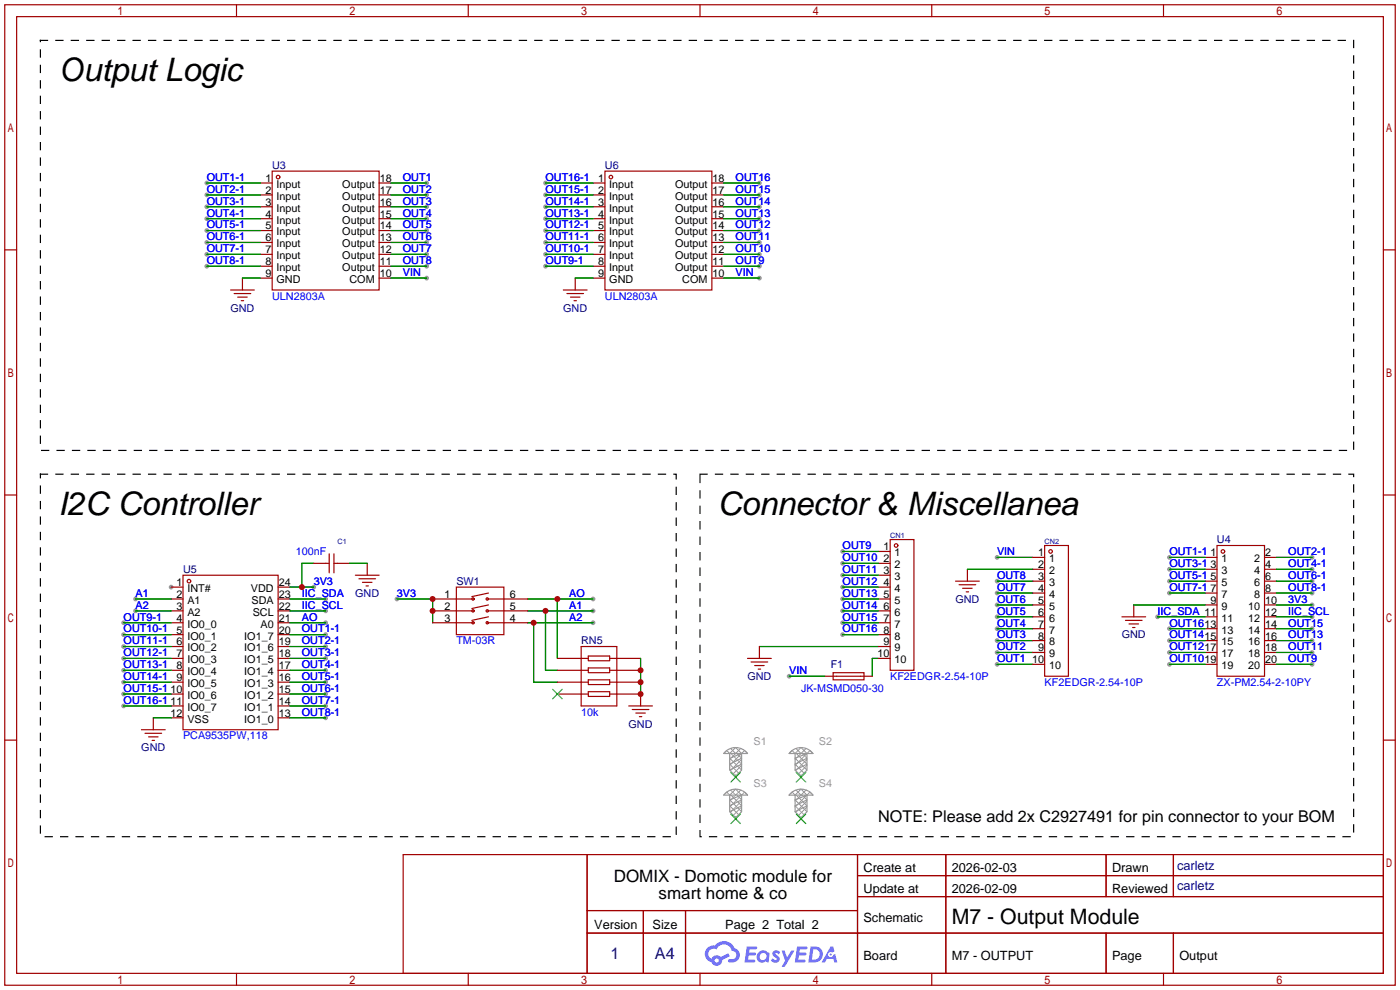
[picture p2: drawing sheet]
<svg xmlns="http://www.w3.org/2000/svg" width="299mm" height="212mm" viewBox="0 0 299 212" stroke-linecap="round" stroke-linejoin="round" font-family="sans-serif">
<g fill="#999">
<circle cx="36.6" cy="125.5" r=".51"/>
<circle cx="168.7" cy="144.5" r=".51"/>
<circle cx="69.6" cy="153.4" r=".51"/>
<circle cx="69.6" cy="150.9" r=".51"/>
<circle cx="69.6" cy="148.3" r=".51"/>
<circle cx="69.6" cy="145.8" r=".51"/>
<circle cx="69.6" cy="143.3" r=".51"/>
<circle cx="69.6" cy="140.7" r=".51"/>
<circle cx="69.6" cy="138.2" r=".51"/>
<circle cx="69.6" cy="135.6" r=".51"/>
<circle cx="67.1" cy="125.5" r=".51"/>
<circle cx="69.6" cy="130.6" r=".51"/>
<circle cx="69.6" cy="128" r=".51"/>
<circle cx="26.4" cy="133.1" r=".51"/>
<circle cx="26.4" cy="135.6" r=".51"/>
<circle cx="26.4" cy="138.2" r=".51"/>
<circle cx="26.4" cy="140.7" r=".51"/>
<circle cx="26.4" cy="143.3" r=".51"/>
<circle cx="26.4" cy="145.8" r=".51"/>
<circle cx="26.4" cy="148.3" r=".51"/>
<circle cx="26.4" cy="150.9" r=".51"/>
<circle cx="69.6" cy="133.1" r=".51"/>
<circle cx="29" cy="128" r=".51"/>
<circle cx="29" cy="130.6" r=".51"/>
<circle cx="126.7" cy="133.1" r=".51"/>
<circle cx="126.7" cy="130.6" r=".51"/>
<circle cx="126.7" cy="128" r=".51"/>
<circle cx="84.8" cy="128" r=".51"/>
<circle cx="280.4" cy="142" r=".51"/>
<circle cx="249.9" cy="142" r=".51"/>
<circle cx="280.4" cy="139.4" r=".51"/>
<circle cx="249.9" cy="139.4" r=".51"/>
<circle cx="280.4" cy="136.9" r=".51"/>
<circle cx="249.9" cy="136.9" r=".51"/>
<circle cx="280.4" cy="134.4" r=".51"/>
<circle cx="249.9" cy="134.4" r=".51"/>
<circle cx="91.2" cy="59.4" r=".51"/>
<circle cx="213.1" cy="124.2" r=".51"/>
<circle cx="213.1" cy="126.7" r=".51"/>
<circle cx="213.1" cy="129.3" r=".51"/>
<circle cx="213.1" cy="131.8" r=".51"/>
<circle cx="213.1" cy="134.4" r=".51"/>
<circle cx="213.1" cy="136.9" r=".51"/>
<circle cx="213.1" cy="139.4" r=".51"/>
<circle cx="213.1" cy="142" r=".51"/>
<circle cx="213.1" cy="119.1" r=".51"/>
<circle cx="91.2" cy="39.1" r=".51"/>
<circle cx="91.2" cy="41.7" r=".51"/>
<circle cx="91.2" cy="44.2" r=".51"/>
<circle cx="91.2" cy="46.7" r=".51"/>
<circle cx="91.2" cy="49.3" r=".51"/>
<circle cx="91.2" cy="51.8" r=".51"/>
<circle cx="91.2" cy="54.4" r=".51"/>
<circle cx="91.2" cy="56.9" r=".51"/>
<circle cx="44.2" cy="39.1" r=".51"/>
<circle cx="44.2" cy="41.7" r=".51"/>
<circle cx="44.2" cy="44.2" r=".51"/>
<circle cx="44.2" cy="46.7" r=".51"/>
<circle cx="44.2" cy="49.3" r=".51"/>
<circle cx="44.2" cy="51.8" r=".51"/>
<circle cx="44.2" cy="54.4" r=".51"/>
<circle cx="44.2" cy="56.9" r=".51"/>
<circle cx="249.9" cy="119.1" r=".51"/>
<circle cx="280.4" cy="119.1" r=".51"/>
<circle cx="249.9" cy="121.7" r=".51"/>
<circle cx="280.4" cy="121.7" r=".51"/>
<circle cx="249.9" cy="124.2" r=".51"/>
<circle cx="280.4" cy="124.2" r=".51"/>
<circle cx="249.9" cy="126.7" r=".51"/>
<circle cx="280.4" cy="126.7" r=".51"/>
<circle cx="247.4" cy="131.8" r=".51"/>
<circle cx="280.4" cy="131.8" r=".51"/>
<circle cx="280.4" cy="129.3" r=".51"/>
<circle cx="162.3" cy="59.4" r=".51"/>
<circle cx="162.3" cy="39.1" r=".51"/>
<circle cx="162.3" cy="41.7" r=".51"/>
<circle cx="162.3" cy="44.2" r=".51"/>
<circle cx="162.3" cy="46.7" r=".51"/>
<circle cx="162.3" cy="49.3" r=".51"/>
<circle cx="162.3" cy="54.4" r=".51"/>
<circle cx="162.3" cy="56.9" r=".51"/>
<circle cx="116.6" cy="39.1" r=".51"/>
<circle cx="116.6" cy="41.7" r=".51"/>
<circle cx="116.6" cy="44.2" r=".51"/>
<circle cx="116.6" cy="46.7" r=".51"/>
<circle cx="116.6" cy="49.3" r=".51"/>
<circle cx="116.6" cy="51.8" r=".51"/>
<circle cx="116.6" cy="54.4" r=".51"/>
<circle cx="116.6" cy="56.9" r=".51"/>
<circle cx="180.1" cy="117.9" r=".51"/>
<circle cx="180.1" cy="120.4" r=".51"/>
<circle cx="180.1" cy="122.9" r=".51"/>
<circle cx="180.1" cy="125.5" r=".51"/>
<circle cx="180.1" cy="128" r=".51"/>
<circle cx="180.1" cy="130.6" r=".51"/>
<circle cx="180.1" cy="133.1" r=".51"/>
<circle cx="180.1" cy="135.6" r=".51"/>
<circle cx="162.3" cy="51.8" r=".51"/>
</g>
<g fill="none" stroke="#a10000" stroke-width=".25">
<path d="M1 1h297.2v209.6h-297.2zM3.6 3.6h292.1v204.4h-292.1zM50.5 1v2.6M100.1 1v2.6M149.6 1v2.6M199.1 1v2.6M248.7 1v2.6M1 53.4h2.6M295.7 53.4h2.5M1 105.8h2.6M295.7 105.8h2.5M1 158.2h2.6"/>
<path d="M295.7 158.2h2.5M50.5 208v2.6M100.1 208v2.6M149.6 208v2.6M199.1 208v2.6M248.7 208v2.6"/>
</g>
<g fill="#5487ff">
<path d="M165.3 203.3a.99 .99 0 0 1 1.4 .2l-.3 .5a.39 .39 0 0 0-.3-.3 .39 .39 0 0 0-.4 .1l.1 .1a1.02 1.02 0 0 1 .6 1.6 1.17 1.17 0 0 1-1.7-.2l.4-.5 .6 .4 .3-.1v-.3a1.01 1.01 0 0 1-.7-1.5z"/>
<path d="M167.1 203.2h.6l.5 1.5 .9-1.5h.7l-2.1 3.4h-.7l.8-1.3z"/>
<path d="M159.6 202.3h1.9l.3 .1-.1 .4-1.5 .1-.1 .7h1.2l.3 .3-.3 .3h-1.3l-.1 .9h1.4l.1 .3-.1 .2-2.2 .1z"/>
<path d="M170.4 202.3h1.9l.2 .1-.1 .4-1.5 .1-.1 .7h1.3l.3 .3-.4 .3h-1.2l-.2 .9h1.4l.2 .3-.2 .2-2.1 .1z"/>
<path d="M177.5 202.3h.6l.2 1-.5 .3a.57 .57 0 0 0-.8 .2 .57 .57 0 0 0 .4 .8 .57 .57 0 0 0 .7-.5l.4-.2 .5 1.8h-.7l-.2-.7h-1.4l-.4 .7h-.7z"/>
<path d="M173.2 202.3l-.4 3.4h1.1a1.73 1.73 0 0 0 1.9-1.7 1.73 1.73 0 0 0-2-1.7zM173.8 202.9a1.14 1.14 0 0 1 1.4 1.1 1.14 1.14 0 0 1-1.5 1.1h-.2z"/>
<path d="M162 203.6a1.26 1.26 0 0 0 0 1.8 1.26 1.26 0 0 0 1.7 .1l.5 .2 .3-1.9-.1-.2h-.4a1.21 1.21 0 0 0-2 0zM162.6 203.9a.76 .76 0 0 1 1 0 .76 .76 0 0 1 .1 1.1 .76 .76 0 0 1-1 .1l-.4-.6z"/>
<path d="M151.2 202.6a1.81 1.81 0 0 0 .9 3 1.18 1.18 0 0 0 1.3 .8 1.18 1.18 0 0 0 .9-1.2l1.7-.9-.4-.6-1.5 .8a1.2 1.2 0 0 0-2 .4 1.14 1.14 0 0 1-.6-1.6 1.14 1.14 0 0 1 1.7-.4 1.73 1.73 0 0 1 1.7-1.1 1.73 1.73 0 0 1 1.6 1.4 .94 .94 0 0 1 .8 1.2 .94 .94 0 0 1-1.3 .6 .36 .36 0 0 0-.4 .3 .36 .36 0 0 0 .3 .4 1.63 1.63 0 0 0 2.1-1 1.63 1.63 0 0 0-1-2.1 2.43 2.43 0 0 0-4.2-.5l-1 .1zM152.7 205.3a.45 .45 0 0 1 .9 0 .45 .45 0 0 1-.9 0z"/>
<circle cx="177.5" cy="204" r=".22"/>
</g>
<g fill="none" stroke="#a10000" stroke-width=".25">
<path d="M55.6 39.1h2.6M58.2 36.6h22.8v25.4h-22.8zM81 39.1h2.6M126.7 39.1h2.6M129.3 36.6h22.8v25.4h-22.8zM152.1 39.1h2.6M51.8 59.4v2.6M55.6 41.7h2.6M55.6 44.2h2.6M55.6 46.7h2.6M55.6 49.3h2.6M55.6 51.8h2.6"/>
<path d="M55.6 54.4h2.6M55.6 56.9h2.6M55.6 59.4h2.6M81 41.7h2.6M81 44.2h2.6M81 46.7h2.6M81 49.3h2.6M81 51.8h2.6M81 54.4h2.6M81 56.9h2.6M81 59.4h2.6M122.9 59.4v2.6"/>
<path d="M126.7 41.7h2.6M126.7 44.2h2.6M126.7 46.7h2.6M126.7 49.3h2.6M126.7 51.8h2.6M126.7 54.4h2.6M126.7 56.9h2.6M126.7 59.4h2.6M152.1 41.7h2.6M152.1 44.2h2.6M152.1 46.7h2.6M152.1 49.3h2.6"/>
<path d="M152.1 51.8h2.6M152.1 54.4h2.6M152.1 56.9h2.6M152.1 59.4h2.6M49.3 62h5.1M50 62.7h3.6M50.8 63.5h2M51.6 64.3h.5M120.4 62h5.1M121.2 62.7h3.5M121.9 63.5h2.1M122.7 64.3h.5"/>
<path d="M70.4 118.4v4M71.4 118.4v4M187.7 117.9h2.5M190.2 115.3h5.1v28h-5.1zM220.7 119.1h2.6M223.3 116.6h5v27.9h-5zM257.6 119.1h2.5M260.1 116.6h10.2v27.9h-10.2zM270.3 119.1h2.5M36.6 125.5h2.5M36.6 128h2.5M36.6 130.6h2.5"/>
<path d="M36.6 133.1h2.5M36.6 135.6h2.5M36.6 138.2h2.5M39.1 122.9h20.3v33.1h-20.3zM59.4 125.5h2.6M59.4 128h2.6M59.4 130.6h2.6M59.4 133.1h2.6M59.4 135.6h2.6M59.4 138.2h2.6M67.1 120.4h3.3M71.4 120.4h3.3"/>
<path d="M75.9 122.9h5.1M76.7 123.7h3.6M77.5 124.5h2M78.2 125.2h.5M78.5 120.4v2.5M92.5 128h8.6M92.5 130.6h8.6M92.5 133.1h8.6M97.5 125.5h10.2v10.1h-10.2zM104.1 128h8.7M104.1 130.6h8.7M104.1 133.1h8.7"/>
<path d="M104.4 131.8l-3.6 .8M104.4 129.3l-3.6 .7M104.4 126.7l-3.6 .8M124.2 138.2h7.6v12.7h-7.6zM162.3 138.2v2.5M187.7 125.5h2.5M187.7 128h2.5M187.7 130.6h2.5M187.7 133.1h2.5M187.7 135.6h2.5M187.7 138.2h2.5M187.7 122.9h2.5"/>
<path d="M187.7 120.4h2.5M204.2 124.2h5.1M205 125h3.5M205.7 125.7h2.1M206.5 126.5h.5M206.8 121.7v2.5M220.7 121.7h2.6M220.7 139.4h2.6M220.7 124.2h2.6M220.7 136.9h2.6M220.7 126.7h2.6M220.7 134.4h2.6"/>
<path d="M220.7 129.3h2.6M220.7 131.8h2.6M239.8 131.8h5.1M240.5 132.6h3.6M241.3 133.4h2M242.1 134.1h.5M242.3 129.3v2.5M257.6 121.7h2.5M257.6 139.4h2.5M257.6 124.2h2.5M257.6 136.9h2.5M257.6 126.7h2.5"/>
<path d="M257.6 134.4h2.5M257.6 129.3h2.5M257.6 131.8h2.5M270.3 121.7h2.5M270.3 139.4h2.5M270.3 124.2h2.5M270.3 136.9h2.5M270.3 126.7h2.5M270.3 134.4h2.5M270.3 129.3h2.5M270.3 131.8h2.5M30.2 156h5.1"/>
<path d="M31 156.7h3.5M31.7 157.5h2.1M32.5 158.2h.5M32.8 153.4v2.6M36.6 140.7h2.5M36.6 143.3h2.5M36.6 145.8h2.5M36.6 148.3h2.5M36.6 150.9h2.5M36.6 153.4h2.5M59.4 140.7h2.6M59.4 143.3h2.6"/>
<path d="M59.4 145.8h2.6M59.4 148.3h2.6M59.4 150.9h2.6M59.4 153.4h2.6M119.1 140.7h6.6M119.1 143.3h6.6M119.1 145.8h6.6M119.1 148.3h6.6M125.7 140.2h4.6v1h-4.6zM125.7 142.7h4.6v1.1h-4.6zM125.7 145.3h4.6v1h-4.6zM125.7 147.8h4.6v1h-4.6z"/>
<path d="M130.3 140.7h6.6M130.3 143.3h6.6M130.3 145.8h6.6M130.3 148.3h6.6v2.6M134.4 150.9h5M135.1 151.6h3.6M135.9 152.4h2M136.7 153.2h.5M159.8 140.7h5M160.5 141.5h3.6M161.3 142.2h2M162.1 143h.5"/>
<path d="M176.3 144.5h10.1M178.1 143.8h6.6v1.5h-6.6zM187.7 140.7h2.5M220.7 142h2.6M257.6 142h2.5M270.3 142h2.5M86.2 182.6h209.5v25.4h-209.5zM125.5 182.6v25.4M125.5 194.6h57.8M125.5 199.4h170.2M137.5 194.6v13.4M146.5 194.6v13.4"/>
<path d="M183.3 182.6v25.4M183.3 187.1h112.4M183.3 191.6h112.4M202.1 182.6v25.4M236.4 182.6v9M236.4 199.4v8.6M250.8 182.6v9M250.8 199.4v8.6"/>
<circle cx="59.4" cy="37.8" r=".38"/>
<circle cx="130.6" cy="37.8" r=".38"/>
<circle cx="191.5" cy="116.6" r=".38"/>
<circle cx="224.5" cy="117.9" r=".38"/>
<circle cx="261.4" cy="117.9" r=".38"/>
<circle cx="40.4" cy="124.2" r=".38"/>
<circle cx="101.1" cy="128" r=".25"/>
<circle cx="101.1" cy="133.1" r=".25"/>
<circle cx="101.1" cy="130.6" r=".25"/>
<circle cx="104.1" cy="128" r=".25"/>
<circle cx="104.1" cy="133.1" r=".25"/>
<circle cx="104.1" cy="130.6" r=".25"/>
</g>
<g fill="none" stroke="#008700" stroke-width=".25">
<path d="M44.2 39.1h11.4M83.6 39.1h7.6M116.6 39.1h10.1M154.7 39.1h7.6M44.2 41.7h11.4M44.2 44.2h11.4M44.2 46.7h11.4M44.2 49.3h11.4M44.2 51.8h11.4M44.2 54.4h11.4M44.2 56.9h11.4M51.8 59.4h3.8"/>
<path d="M83.6 59.4h7.6M83.6 41.7h7.6M83.6 44.2h7.6M83.6 46.7h7.6M83.6 49.3h7.6M83.6 51.8h7.6M83.6 54.4h7.6M83.6 56.9h7.6M116.6 41.7h10.1M116.6 44.2h10.1M116.6 46.7h10.1M116.6 49.3h10.1"/>
<path d="M116.6 51.8h10.1M116.6 54.4h10.1M116.6 56.9h10.1M122.9 59.4h3.8M154.7 59.4h7.6M154.7 41.7h7.6M154.7 44.2h7.6M154.7 46.7h7.6M154.7 49.3h7.6M154.7 51.8h7.6M154.7 54.4h7.6M154.7 56.9h7.6"/>
<path d="M180.1 117.9h7.6M213.1 119.1h7.6M249.9 119.1h7.7M272.8 119.1h7.6M26.4 138.2h10.2M26.4 135.6h10.2M26.4 133.1h10.2M29 130.6h7.6M29 128h7.6M62 138.2h7.6M62 135.6h7.6M62 125.5h5.1"/>
<path d="M62 130.6h7.6M62 128h7.6M62 133.1h7.6M67.1 120.4h-2.6v5.1M74.7 120.4h3.8M84.8 128h7.7v5.1M112.8 130.6h13.9M112.8 128h13.9M112.8 133.1h13.9M114 133.1v12.7h5.1M116.6 130.6v12.7h2.5M119.1 128v12.7"/>
<path d="M162.3 138.2h25.4M180.1 135.6h7.6M180.1 120.4h7.6M180.1 125.5h7.6M180.1 130.6h7.6M180.1 128h7.6M180.1 133.1h7.6M180.1 122.9h7.6M206.8 121.7h13.9M213.1 139.4h7.6M213.1 136.9h7.6M213.1 134.4h7.6"/>
<path d="M213.1 124.2h7.6M213.1 126.7h7.6M213.1 129.3h7.6M213.1 131.8h7.6M242.3 129.3h15.3M247.4 131.8h10.2M249.9 139.4h7.7M249.9 136.9h7.7M249.9 134.4h7.7M249.9 124.2h7.7M249.9 126.7h7.7M249.9 121.7h7.7"/>
<path d="M272.8 139.4h7.6M272.8 136.9h7.6M272.8 134.4h7.6M272.8 124.2h7.6M272.8 126.7h7.6M272.8 129.3h7.6M272.8 131.8h7.6M272.8 121.7h7.6M26.4 140.7h10.2M26.4 150.9h10.2M26.4 148.3h10.2M26.4 145.8h10.2"/>
<path d="M26.4 143.3h10.2M32.8 153.4h3.8M62 140.7h7.6M62 153.4h7.6M62 150.9h7.6M62 148.3h7.6M62 145.8h7.6M62 143.3h7.6M136.9 140.7v7.6M168.7 144.5h7.6M187.7 140.7h-1.3v3.8M213.1 142h7.6"/>
<path d="M249.9 142h7.7M272.8 142h7.6"/>
</g>
<path d="M118.1 147.3l2 2.1M120.1 147.3l-2 2.1M156.2 165.1l2 2M156.2 174l2 2M158.2 165.1l-2 2M158.2 174l-2 2M170.2 165.1l2 2M170.2 174l2 2M172.2 165.1l-2 2M172.2 174l-2 2" fill="none" stroke="#3c3" stroke-width=".25"/>
<path d="M8.6 8.6h280.7v87.7h-280.7zM8.6 101.3h135.9v77.5h-135.9zM149.6 101.3h139.7v77.5h-139.7z" fill="none" stroke="#000" stroke-width=".25" stroke-dasharray="1.5 1.8"/>
<g fill="none" stroke="#999" stroke-width=".25">
<path d="M155.1 160.6a3.2 3.2 0 0 1 4.7 .4h-5.1zM155.1 169.5a3.2 3.2 0 0 1 4.7 .4h-5.1zM156 161v3.6l1.2 1.3 1.3-1.3v-3.6l-2.5 1.1M156 169.9v3.6l1.2 1.3 1.3-1.3v-3.6l-2.5 1M157.2 165.6v.5M157.2 174.5v.5M158.5 162.1l-2.5 1.2M158.5 163.3l-2.5 1.3M158.5 170.9l-2.5 1.3M158.5 172.2l-2.5 1.3M169.1 160.6a3.2 3.2 0 0 1 4.6 .4h-5zM169.1 169.5a3.2 3.2 0 0 1 4.6 .4h-5z"/>
<path d="M169.9 161v3.6l1.3 1.3 1.3-1.3v-3.6l-2.6 1.1M169.9 169.9v3.6l1.3 1.3 1.3-1.3v-3.6l-2.6 1M171.2 165.6v.5M171.2 174.5v.5M172.5 162.1l-2.6 1.2M172.5 163.3l-2.6 1.3M172.5 170.9l-2.6 1.3M172.5 172.2l-2.6 1.3"/>
</g>
<g fill="none" stroke="#999" stroke-width=".21">
<path d="M156.1 160l1.1 1M158.3 160l-2.3 2.3M170.1 160l1.1 1M172.3 160l-2.4 2.3M154.7 161l.6-.6 .7 .6 1.2-1.2 1.3 1.2M154.7 169.9l.6-.6 .7 .6 1.2-1.2 1.3 1.2M156 163.3l1.9 1.9M156 162.1l2.5 2.5M156 172.2l1.9 1.9M156 170.9l2.5 2.6M156.1 168.8l1.1 1.1M156.2 161l2.3 2.3"/>
<path d="M156.2 169.9l2.3 2.3M157.5 161l1 1.1M157.5 169.9l1 1M158.3 168.8l-2.3 2.4M158.5 162.3l-2.4 2.4M158.5 163.6l-1.8 1.8M158.5 171.2l-2.4 2.4M158.5 172.5l-1.8 1.7M159.8 161l-.7-.6-3.1 3.2M159.8 169.9l-.7-.6-3.1 3.2M168.7 161l.6-.6 .6 .6 1.3-1.2 1.3 1.2M168.7 169.9l.6-.6 .6 .6 1.3-1.2 1.3 1.2"/>
<path d="M169.9 163.3l1.9 1.9M169.9 162.1l2.6 2.5M169.9 172.2l1.9 1.9M169.9 170.9l2.6 2.6M170.1 168.8l1.1 1.1M170.2 161l2.3 2.3M170.2 169.9l2.3 2.3M171.4 161l1.1 1.1M171.4 169.9l1.1 1M172.3 168.8l-2.4 2.4M172.5 162.3l-2.4 2.4M172.5 163.6l-1.8 1.8"/>
<path d="M172.5 171.2l-2.4 2.4M172.5 172.5l-1.8 1.7M173.7 161l-.6-.6-3.2 3.2M173.7 169.9l-.6-.6-3.2 3.2"/>
</g>
<g fill="#c00">
<circle cx="64.5" cy="125.5" r=".63"/>
<circle cx="114" cy="133.1" r=".63"/>
<circle cx="116.6" cy="130.6" r=".63"/>
<circle cx="119.1" cy="128" r=".63"/>
<circle cx="92.5" cy="128" r=".63"/>
<circle cx="92.5" cy="130.6" r=".63"/>
<circle cx="136.9" cy="145.8" r=".63"/>
<circle cx="136.9" cy="148.3" r=".63"/>
<circle cx="136.9" cy="143.3" r=".63"/>
</g>
<g font-size="6.9">
<text x="12.4" y="17.4">Output Logic</text>
<text x="12.4" y="110.1">I2C Controller</text>
<text x="153.4" y="110.1">Connector &amp; Miscellanea</text>
</g>
<text font-size="4.5" x="203.4" y="197.5">M7 - Output Module</text>
<g font-size="3.6">
<text x="131.2" y="188.5">DOMIX - Domotic module for</text>
<text x="140.8" y="192.2">smart home &amp; co</text>
</g>
<text font-size="3.5" x="187.7" y="175.6">NOTE: Please add 2x C2927491 for pin connector to your BOM</text>
<g font-size="3.5" fill="#000080">
<text x="130.5" y="204.9">1</text>
<text x="140" y="204.9">A4</text>
</g>
<g font-size="2.7" fill="#000080">
<text x="251.6" y="185.9">carletz</text>
<text x="251.6" y="190.2">carletz</text>
</g>
<g font-size="2.7">
<text x="184.5" y="186.3">Create at</text>
<text x="184.5" y="190.8">Update at</text>
<text x="203.4" y="186.3">2026-02-03</text>
<text x="203.4" y="190.8">2026-02-09</text>
<text x="237.7" y="186.3">Drawn</text>
<text x="237.7" y="190.8">Reviewed</text>
<text x="184.5" y="197">Schematic</text>
<text x="127" y="198.5">Version</text>
<text x="139.5" y="198.5">Size</text>
<text x="155" y="198.5">Page 2 Total 2</text>
<text x="184.5" y="205.2">Board</text>
<text x="203.4" y="205.2">M7 - OUTPUT</text>
<text x="237.7" y="205.2">Page</text>
<text x="252.1" y="205.2">Output</text>
</g>
<g font-size="2.3" fill="#00f">
<text x="44.2" y="38.7">OUT1-1</text>
<text x="44.2" y="41.2">OUT2-1</text>
<text x="86.1" y="38.7">OUT1</text>
<text x="86.1" y="41.2">OUT2</text>
<text x="116.6" y="38.7">OUT16-1</text>
<text x="116.6" y="41.2">OUT15-1</text>
<text x="157.2" y="38.7">OUT16</text>
<text x="157.2" y="41.2">OUT15</text>
<text x="44.2" y="43.7">OUT3-1</text>
<text x="44.2" y="46.3">OUT4-1</text>
<text x="86.1" y="43.7">OUT3</text>
<text x="86.1" y="46.3">OUT4</text>
<text x="116.6" y="43.7">OUT14-1</text>
<text x="116.6" y="46.3">OUT13-1</text>
<text x="157.2" y="43.7">OUT14</text>
<text x="157.2" y="46.3">OUT13</text>
<text x="44.2" y="48.8">OUT5-1</text>
<text x="44.2" y="51.4">OUT6-1</text>
<text x="44.2" y="53.9">OUT7-1</text>
<text x="86.1" y="48.8">OUT5</text>
<text x="86.1" y="51.4">OUT6</text>
<text x="86.1" y="53.9">OUT7</text>
<text x="116.6" y="48.8">OUT12-1</text>
<text x="116.6" y="51.4">OUT11-1</text>
<text x="116.6" y="53.9">OUT10-1</text>
<text x="157.2" y="48.8">OUT12</text>
<text x="157.2" y="53.9">OUT10</text>
<text x="157.2" y="51.4">OUT11</text>
<text x="44.2" y="56.4">OUT8-1</text>
<text x="86.1" y="59">VIN</text>
<text x="86.1" y="56.4">OUT8</text>
<text x="116.6" y="56.4">OUT9-1</text>
<text x="157.2" y="59">VIN</text>
<text x="157.2" y="56.4">OUT9</text>
<text x="58.2" y="64.1">ULN2803A</text>
<text x="129.3" y="64.1">ULN2803A</text>
<text x="63.2" y="118.7">100nF</text>
<text x="180.1" y="117.4">OUT9</text>
<text x="180.1" y="119.9">OUT10</text>
<text x="213.1" y="118.7">VIN</text>
<text x="249.9" y="118.7">OUT1-1</text>
<text x="275.3" y="118.7">OUT2-1</text>
<text x="67.1" y="125">3V3</text>
<text x="180.1" y="122.5">OUT11</text>
<text x="180.1" y="125">OUT12</text>
<text x="213.1" y="123.7">OUT8</text>
<text x="249.9" y="121.2">OUT3-1</text>
<text x="249.9" y="123.7">OUT5-1</text>
<text x="275.3" y="121.2">OUT4-1</text>
<text x="275.3" y="123.7">OUT6-1</text>
<text x="29" y="127.6">A1</text>
<text x="29" y="130.1">A2</text>
<text x="64.5" y="130.1">IIC_SCL</text>
<text x="64.5" y="127.6">IIC_SDA</text>
<text x="84.8" y="127.6">3V3</text>
<text x="121.7" y="130.1">A1</text>
<text x="121.7" y="127.6">AO</text>
<text x="180.1" y="127.6">OUT13</text>
<text x="180.1" y="130.1">OUT14</text>
<text x="213.1" y="126.3">OUT7</text>
<text x="213.1" y="128.8">OUT6</text>
<text x="213.1" y="131.4">OUT5</text>
<text x="247.4" y="131.4">IIC_SDA 11</text>
<text x="249.9" y="126.3">OUT7-1</text>
<text x="275.3" y="126.3">OUT8-1</text>
<text x="275.3" y="131.4">IIC_SCL</text>
<text x="275.3" y="128.8">3V3</text>
<text x="26.4" y="132.6">OUT9-1</text>
<text x="26.4" y="135.2">OUT10-1</text>
<text x="26.4" y="137.7">OUT11-1</text>
<text x="64.5" y="137.7">OUT2-1</text>
<text x="64.5" y="135.2">OUT1-1</text>
<text x="64.5" y="132.6">AO</text>
<text x="97.5" y="137.7">TM-03R</text>
<text x="121.7" y="132.6">A2</text>
<text x="180.1" y="132.6">OUT15</text>
<text x="180.1" y="135.2">OUT16</text>
<text x="213.1" y="133.9">OUT4</text>
<text x="213.1" y="136.4">OUT3</text>
<text x="249.9" y="136.4">OUT1415</text>
<text x="249.9" y="133.9">OUT1613</text>
<text x="275.3" y="136.4">OUT13</text>
<text x="275.3" y="133.9">OUT15</text>
<text x="26.4" y="140.3">OUT12-1</text>
<text x="26.4" y="142.8">OUT13-1</text>
<text x="64.5" y="142.8">OUT4-1</text>
<text x="64.5" y="140.3">OUT3-1</text>
<text x="213.1" y="139">OUT2</text>
<text x="213.1" y="141.5">OUT1</text>
<text x="249.9" y="141.5">OUT1019</text>
<text x="249.9" y="139">OUT1217</text>
<text x="275.3" y="141.5">OUT9</text>
<text x="275.3" y="139">OUT11</text>
<text x="26.4" y="145.3">OUT14-1</text>
<text x="26.4" y="147.9">OUT15-1</text>
<text x="64.5" y="147.9">OUT6-1</text>
<text x="64.5" y="145.3">OUT5-1</text>
<text x="168.7" y="144.1">VIN</text>
<text x="171.2" y="147.9">JK-MSMD050-30</text>
<text x="190.2" y="145.3">KF2EDGR-2.54-10P</text>
<text x="223.3" y="146.6">KF2EDGR-2.54-10P</text>
<text x="260.1" y="146.6">ZX-PM2.54-2-10PY</text>
<text x="26.4" y="150.4">OUT16-1</text>
<text x="64.5" y="153">OUT8-1</text>
<text x="64.5" y="150.4">OUT7-1</text>
<text x="124.2" y="153">10k</text>
<text x="39.1" y="158">PCA9535PW,118</text>
</g>
<g font-size="2.3">
<text x="56.8" y="38.9">1</text>
<text x="56.8" y="41.4">2</text>
<text x="59.1" y="40.2">Input</text>
<text x="73.2" y="40.2">Output</text>
<text x="81.2" y="41.4">17</text>
<text x="81.2" y="38.9">18</text>
<text x="127.9" y="38.9">1</text>
<text x="127.9" y="41.4">2</text>
<text x="130.2" y="40.2">Input</text>
<text x="144.3" y="40.2">Output</text>
<text x="152.3" y="41.4">17</text>
<text x="152.3" y="38.9">18</text>
<text x="56.8" y="44">3</text>
<text x="56.8" y="46.5">4</text>
<text x="59.1" y="42.7">Input</text>
<text x="59.1" y="45.2">Input</text>
<text x="59.1" y="47.8">Input</text>
<text x="73.2" y="47.8">Output</text>
<text x="73.2" y="45.2">Output</text>
<text x="73.2" y="42.7">Output</text>
<text x="81.2" y="46.5">15</text>
<text x="81.2" y="44">16</text>
<text x="127.9" y="44">3</text>
<text x="127.9" y="46.5">4</text>
<text x="130.2" y="42.7">Input</text>
<text x="130.2" y="45.2">Input</text>
<text x="130.2" y="47.8">Input</text>
<text x="144.3" y="47.8">Output</text>
<text x="144.3" y="45.2">Output</text>
<text x="144.3" y="42.7">Output</text>
<text x="152.3" y="46.5">15</text>
<text x="152.3" y="44">16</text>
<text x="56.8" y="49">5</text>
<text x="56.8" y="51.6">6</text>
<text x="59.1" y="50.3">Input</text>
<text x="59.1" y="52.9">Input</text>
<text x="73.2" y="52.9">Output</text>
<text x="73.2" y="50.3">Output</text>
<text x="81.2" y="51.6">13</text>
<text x="81.2" y="49">14</text>
<text x="127.9" y="49">5</text>
<text x="127.9" y="51.6">6</text>
<text x="130.2" y="50.3">Input</text>
<text x="130.2" y="52.9">Input</text>
<text x="144.3" y="52.9">Output</text>
<text x="144.3" y="50.3">Output</text>
<text x="152.3" y="51.6">13</text>
<text x="152.3" y="49">14</text>
<text x="56.8" y="54.1">7</text>
<text x="56.8" y="56.7">8</text>
<text x="56.8" y="59.2">9</text>
<text x="59.1" y="55.4">Input</text>
<text x="59.1" y="57.9">Input</text>
<text x="73.2" y="57.9">Output</text>
<text x="73.2" y="55.4">Output</text>
<text x="81.2" y="59.2">10</text>
<text x="81.2" y="56.7">11</text>
<text x="81.2" y="54.1">12</text>
<text x="127.9" y="54.1">7</text>
<text x="127.9" y="56.7">8</text>
<text x="127.9" y="59.2">9</text>
<text x="130.2" y="55.4">Input</text>
<text x="130.2" y="57.9">Input</text>
<text x="144.3" y="57.9">Output</text>
<text x="144.3" y="55.4">Output</text>
<text x="152.3" y="59.2">10</text>
<text x="152.3" y="56.7">11</text>
<text x="152.3" y="54.1">12</text>
<text x="59.1" y="60.5">GND</text>
<text x="74.7" y="60.5">COM</text>
<text x="130.2" y="60.5">GND</text>
<text x="145.8" y="60.5">COM</text>
<text x="188.8" y="117.6">1</text>
<text x="191.2" y="118.9">1</text>
<text x="221.9" y="118.9">1</text>
<text x="258.7" y="118.9">1</text>
<text x="270.4" y="118.9">2</text>
<text x="37.7" y="125.2">1</text>
<text x="59.6" y="125.2">24</text>
<text x="188.8" y="120.2">2</text>
<text x="188.8" y="122.7">3</text>
<text x="188.8" y="125.2">4</text>
<text x="191.2" y="121.4">2</text>
<text x="191.2" y="124">3</text>
<text x="221.9" y="121.4">2</text>
<text x="221.9" y="124">3</text>
<text x="224.2" y="120.2">1</text>
<text x="224.2" y="122.7">2</text>
<text x="224.2" y="125.2">3</text>
<text x="258.7" y="121.4">3</text>
<text x="258.7" y="124">5</text>
<text x="261" y="120.2">1</text>
<text x="261" y="122.7">3</text>
<text x="261" y="125.2">5</text>
<text x="268" y="125.2">6</text>
<text x="268" y="122.7">4</text>
<text x="268" y="120.2">2</text>
<text x="270.4" y="124">6</text>
<text x="270.4" y="121.4">4</text>
<text x="37.7" y="127.8">2</text>
<text x="37.7" y="130.3">3</text>
<text x="40.1" y="126.5">INT#</text>
<text x="40.1" y="129.1">A1</text>
<text x="40.1" y="131.6">A2</text>
<text x="53.6" y="126.5">VDD</text>
<text x="53.7" y="129.1">SDA</text>
<text x="54" y="131.6">SCL</text>
<text x="59.6" y="130.3">22</text>
<text x="59.6" y="127.8">23</text>
<text x="95" y="127.8">1</text>
<text x="95" y="130.3">2</text>
<text x="109" y="130.3">5</text>
<text x="109" y="127.8">6</text>
<text x="188.8" y="127.8">5</text>
<text x="188.8" y="130.3">6</text>
<text x="191.2" y="126.5">4</text>
<text x="191.2" y="129.1">5</text>
<text x="191.2" y="131.6">6</text>
<text x="221.9" y="126.5">4</text>
<text x="221.9" y="129.1">5</text>
<text x="221.9" y="131.6">6</text>
<text x="224.2" y="127.8">4</text>
<text x="224.2" y="130.3">5</text>
<text x="258.7" y="126.5">7</text>
<text x="258.7" y="129.1">9</text>
<text x="261" y="127.8">7</text>
<text x="261" y="130.3">9</text>
<text x="266.7" y="130.3">10</text>
<text x="268" y="127.8">8</text>
<text x="270.4" y="131.6">12</text>
<text x="270.4" y="129.1">10</text>
<text x="270.4" y="126.5">8</text>
<text x="37.7" y="132.9">4</text>
<text x="37.7" y="135.4">5</text>
<text x="37.7" y="137.9">6</text>
<text x="40.1" y="134.1">IO0_0</text>
<text x="40.1" y="136.7">IO0_1</text>
<text x="52.2" y="136.7">IO1_7</text>
<text x="55.7" y="134.1">A0</text>
<text x="59.6" y="137.9">19</text>
<text x="59.6" y="135.4">20</text>
<text x="59.6" y="132.9">21</text>
<text x="95" y="132.9">3</text>
<text x="109" y="132.9">4</text>
<text x="188.8" y="132.9">7</text>
<text x="188.8" y="135.4">8</text>
<text x="188.8" y="137.9">9</text>
<text x="191.2" y="134.1">7</text>
<text x="191.2" y="136.7">8</text>
<text x="221.9" y="134.1">7</text>
<text x="221.9" y="136.7">8</text>
<text x="224.2" y="132.9">6</text>
<text x="224.2" y="135.4">7</text>
<text x="224.2" y="137.9">8</text>
<text x="261" y="132.9">11</text>
<text x="261" y="135.4">13</text>
<text x="261" y="137.9">15</text>
<text x="266.7" y="137.9">16</text>
<text x="266.7" y="135.4">14</text>
<text x="266.7" y="132.9">12</text>
<text x="270.4" y="136.7">16</text>
<text x="270.4" y="134.1">14</text>
<text x="37.7" y="140.5">7</text>
<text x="37.7" y="143">8</text>
<text x="40.1" y="139.2">IO0_2</text>
<text x="40.1" y="141.8">IO0_3</text>
<text x="52.2" y="141.8">IO1_5</text>
<text x="52.2" y="139.2">IO1_6</text>
<text x="59.6" y="143">17</text>
<text x="59.6" y="140.5">18</text>
<text x="187.6" y="140.5">10</text>
<text x="191.2" y="139.2">9</text>
<text x="191.2" y="141.8">10</text>
<text x="220.6" y="141.8">10</text>
<text x="221.9" y="139.2">9</text>
<text x="224.2" y="140.5">9</text>
<text x="224.2" y="143">10</text>
<text x="261" y="140.5">17</text>
<text x="261" y="143">19</text>
<text x="266.7" y="143">20</text>
<text x="266.7" y="140.5">18</text>
<text x="270.4" y="141.8">20</text>
<text x="270.4" y="139.2">18</text>
<text x="36.4" y="148.1">10</text>
<text x="37.7" y="145.6">9</text>
<text x="40.1" y="144.3">IO0_4</text>
<text x="40.1" y="146.8">IO0_5</text>
<text x="40.1" y="149.4">IO0_6</text>
<text x="52.2" y="149.4">IO1_2</text>
<text x="52.2" y="146.8">IO1_3</text>
<text x="52.2" y="144.3">IO1_4</text>
<text x="59.6" y="148.1">15</text>
<text x="59.6" y="145.6">16</text>
<text x="36.4" y="150.6">11</text>
<text x="36.4" y="153.2">12</text>
<text x="40.1" y="151.9">IO0_7</text>
<text x="40.1" y="154.5">VSS</text>
<text x="52.2" y="154.5">IO1_0</text>
<text x="52.2" y="151.9">IO1_1</text>
<text x="59.6" y="153.2">13</text>
<text x="59.6" y="150.6">14</text>
</g>
<g font-size="2.3" fill="#000080">
<text x="58.2" y="36.1">U3</text>
<text x="129.3" y="36.1">U6</text>
<text x="49.3" y="66.6">GND</text>
<text x="120.4" y="66.6">GND</text>
<text x="260.1" y="116.1">U4</text>
<text x="39.1" y="122.5">U5</text>
<text x="97.5" y="125">SW1</text>
<text x="75.9" y="127.6">GND</text>
<text x="204.2" y="128.8">GND</text>
<text x="124.2" y="137.7">RN5</text>
<text x="239.8" y="136.4">GND</text>
<text x="177.5" y="142.8">F1</text>
<text x="159.7" y="145.3">GND</text>
<text x="134.3" y="155.5">GND</text>
<text x="30.2" y="160.6">GND</text>
</g>
<g font-size="2.3" fill="#999">
<text x="161" y="159.3">S1</text>
<text x="175" y="159.3">S2</text>
<text x="161" y="168.2">S3</text>
<text x="175" y="168.2">S4</text>
</g>
<g font-size="1.6" fill="#000080">
<text x="72.1" y="116.3">C1</text>
<text x="190.2" y="115">CN1</text>
<text x="223.3" y="116.3">CN2</text>
</g>
</svg>
